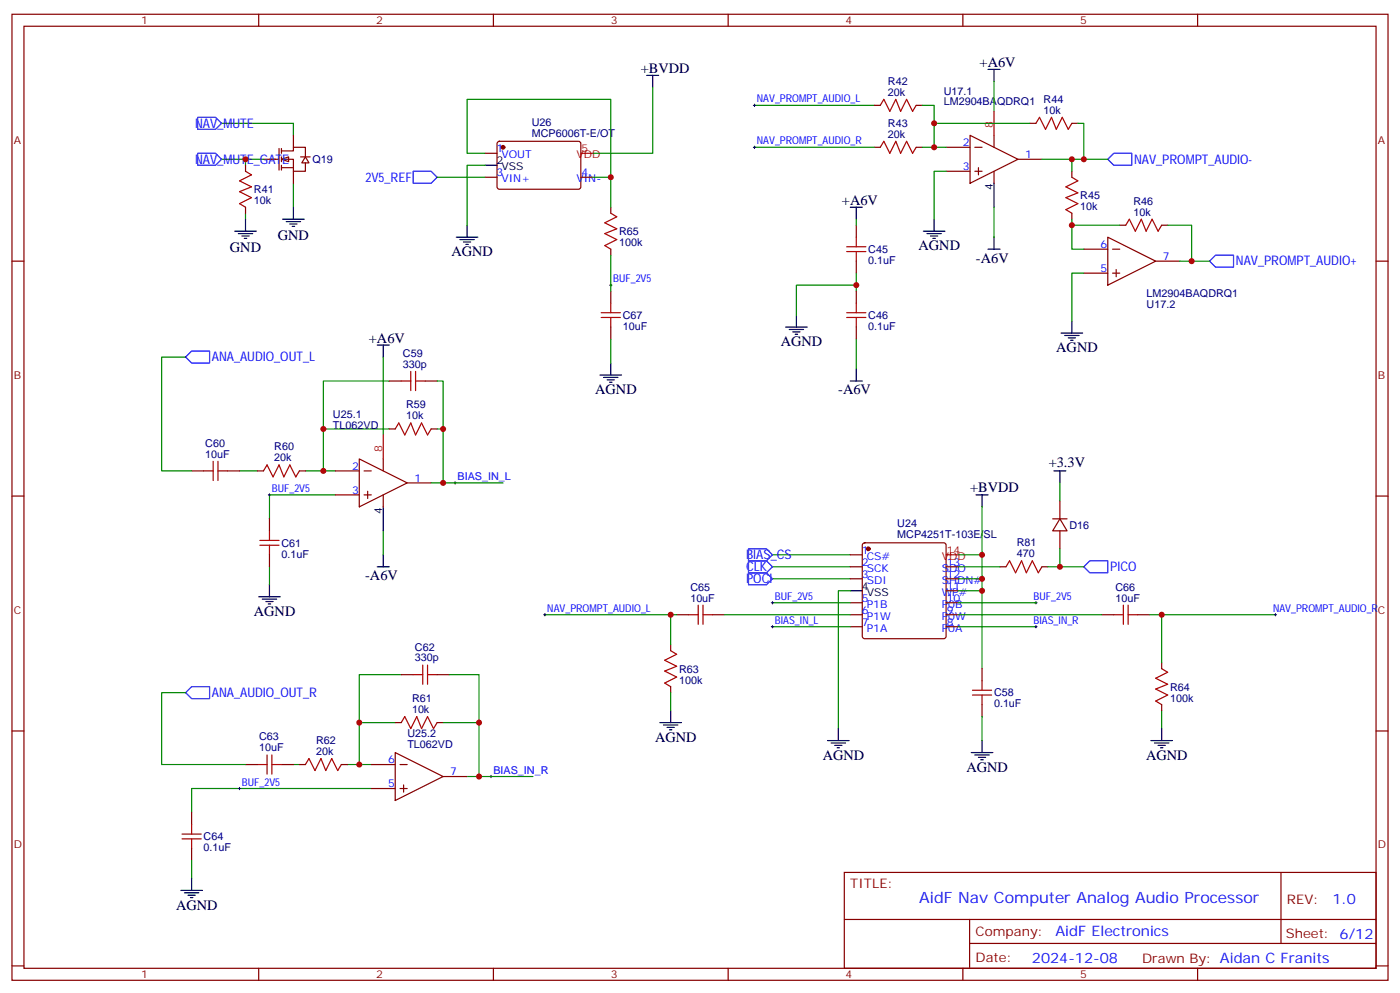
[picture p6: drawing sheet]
<svg xmlns="http://www.w3.org/2000/svg" width="412mm" height="292mm" viewBox="0 0 412 292" stroke-linecap="round" stroke-linejoin="round" font-family="sans-serif">
<g fill="none" stroke="#870000" stroke-width=".35">
<path d="M3.5 4.2h405.4v284.3h-405.4zM7.1 7.7h398.2v277.3h-398.2zM76.2 4.2v3.5M145.3 4.2v3.5M214.5 4.2v3.5M283.6 4.2v3.5M352.8 4.2v3.5M72.3 48.6v1.8M3.5 76.9h3.6M72.3 61v1.8M405.3 76.9h3.6M3.5 146h3.6"/>
<path d="M405.3 146h3.6M3.5 215.2h3.6M405.3 215.2h3.6M248.7 256.8h156.6v28.2h-156.6zM377.3 256.8v20.9M248.7 270.6h156.5M285.6 277.7h119.6M285.6 270.6v14.1M3.5 284.3h3.6M76.2 285v3.5M145.3 285v3.5M214.5 285v3.5"/>
<path d="M283.6 285v3.5M352.8 285v3.5M405.3 284.3h3.6"/>
</g>
<path d="M58.2 34.5h5.3l1.8 1.8-1.8 1.8h-5.3zM54.7 105.1l1.7-1.8h5.3v3.6h-5.3zM54.7 203.9l1.7-1.8h5.3v3.5h-5.3z" fill="none" stroke="#00f" stroke-width=".35"/>
<path d="M65.3 36.3h21.1v3.5M72.3 46.9v1.7M86.4 53.9v7.1M72.3 62.8v1.7" fill="none" stroke="#008700" stroke-width=".35"/>
<path d="M69.1 68.1h6.4M70.2 68.8h4.2M71.3 69.5h2.1M72 70.2h.7M72.3 64.5v3.6M83.3 64.5h6.3M84.3 65.2h4.2M85.4 65.9h2.1M86.1 66.6h.7M86.4 61v3.5" fill="none" stroke="#000" stroke-width=".35"/>
<path d="M72.3 50.4l1.8 1.1-3.5 1.7 3.5 1.8-3.5 1.4 3.5 1.8-3.5 1.7 1.7 1.1" fill="none" stroke="#a10000" stroke-width=".35"/>
<g fill="#fff" stroke="#870000" stroke-width=".35">
<path d="M82.9 46.9l2.1-.7v1.4z"/>
<path d="M90 46.2l1 1.7h-2.1z"/>
</g>
<g fill="none" stroke="#870000" stroke-width=".35">
<path d="M86.4 39.8v3.6M257.5 31h1.8M269.9 31h1.7M285.8 39.8l14.1 7.1-14.1 7zM292.8 39.8v3.6M303.4 36.3h1.8M315.7 36.3h1.8M77.6 46.9h4.6M82.2 43.7v6.4M82.9 44.4h3.5v-1h3.6v2.8M82.9 46.9h3.5v3.5h3.6v-2.5M82.9 49.4h3.5"/>
<path d="M82.9 43.7v1.4M82.9 46.2v1.4M82.9 48.6v1.5M86.4 50.4v3.5M88.5 46.2h2.9M142.9 45.1h3.5M142.9 52.2h3.5M146.6 41.8l.5-.2h23.6l.4 .7-.1 13-.6 .4-23.6-.1-.4-.6v-12.7zM171.1 52.2h3.5M257.5 43.4h1.8M269.9 43.4h1.7M278.7 50.4h7.1"/>
<path d="M278.7 43.4h7.1M287.2 50.4h2.1M287.2 43.4h2.1M288.2 49.4v2.1M292.8 50.4v3.5M299.9 46.9h7M315.7 50.4v1.8M179.9 61v1.8M179.9 73.3v1.8M252.2 66.3v3.5M252.2 76.9v3.5M315.7 62.8v1.7"/>
<path d="M319.3 73.3h7M326.3 69.8l14.1 7.1-14.1 7zM327.7 73.3h2.1M328.8 79.3v2.2M329.8 66.3h1.8M340.4 76.9h7.1M342.2 66.3h1.8M179.9 85.7v3.5M179.9 96.3v3.5M252.2 85.7v3.5M252.2 96.3v3.5M319.3 80.4h7"/>
<path d="M327.7 80.4h2.1M114.7 112.1h3.5M125.2 112.1h3.6M56.4 138.6h3.6M67 138.6h3.6M75.8 138.6h1.8M88.2 138.6h1.8M98.8 138.6h7M105.8 135.1l14.1 7-14.1 7.1zM107.2 138.6h2.2M112.9 135.1v3.5M114.7 126.3h1.7"/>
<path d="M127 126.3h1.8M79.4 152.7v3.5M98.8 145.7h7M107.2 145.7h2.2M108.3 144.6v2.1M112.9 145.7v3.5M119.9 142.1h7.1M254.2 160l.5-.2h23.3l.5 .2 .2 .5v26.8l-.2 .5-.5 .2h-23.3l-.5-.2-.2-.5v-26.8zM310.1 152.7h4.2M312.2 152.7l2.1 3.5h-4.2zM312.2 147.4v5.3M312.2 156.2v5.3"/>
<path d="M79.4 163.3v3.5M250.5 163.3h3.5M250.5 166.8h3.5M250.5 170.4h3.5M250.5 177.4h3.5M278.7 166.8h3.5M278.7 170.4h3.5M278.7 177.4h3.5M278.7 173.9h3.5M294.6 166.8h1.7M306.9 166.8h1.8M118.2 198.6h3.5"/>
<path d="M128.8 198.6h3.5M197.6 189.8v1.7M199.3 180.9h3.5M209.9 180.9h3.5M250.5 180.9h3.5M250.5 184.5h3.5M278.7 180.9h3.5M278.7 184.5h3.5M289.3 196.8v3.5M324.6 180.9h3.5M335.1 180.9h3.6M342.2 195.1v1.7"/>
<path d="M116.4 212.7h1.8M128.8 212.7h1.7M197.6 202.1v1.8M289.3 207.4v3.5M342.2 207.4v1.8M56.4 239.1v3.6M72.3 225h3.5M82.9 225h3.5M88.2 225h1.8M100.5 225h1.8M109.4 225h7M109.4 232.1h7"/>
<path d="M116.4 221.5l14.1 7.1-14.1 7zM117.8 225h2.1M117.8 232.1h2.1M118.9 231v2.2M130.5 228.6h7.1M56.4 249.7v3.6"/>
</g>
<g fill="none" stroke="#008700" stroke-width=".35">
<path d="M192.3 25.7v19.4h-17.7M222.2 31h35.3M271.6 31h3.6v12.4M275.2 36.3h28.2M292.8 24v8.8M317.5 36.3h1.8v10.6h-12.4M65.3 46.9h12.3M128.8 52.2h14.1M142.9 48.6h-5.3v17.7M142.9 45.1h-5.3v-15.9h42.3v23h-5.3M179.9 52.2v8.8M222.2 43.4h35.3"/>
<path d="M271.6 43.4h7.1M278.7 50.4h-3.5v14.1M315.7 46.9v3.5M319.3 46.9h7M179.9 75.1v10.6M252.2 64.5v1.8M292.8 61v8.8M315.7 64.5v8.8h3.6M315.7 66.3h14.1M344 66.3h7v10.6M347.5 76.9h8.8M179.9 99.8v7.1"/>
<path d="M252.2 83.9h-17.6v8.8M252.2 80.4v5.3M252.2 99.8v8.8M319.3 80.4h-3.6v14.1M54.7 105.1h-7.1v33.5h8.8M112.9 105.1v22.9M114.7 112.1h-19.5v14.2M128.8 112.1h1.7v14.2M70.6 138.6h5.2M90 138.6h5.2M114.7 126.3h-19.5v12.3h3.6M128.8 126.3h1.7v15.8h-3.5"/>
<path d="M98.8 145.7h-19.4v7M112.9 156.2v7.1M130.5 142.1h17.7M289.3 149.2v14.1h-7.1M312.2 142.1v5.3M79.4 166.8v5.3M227.5 163.3h23M227.5 170.4h23M227.5 166.8h23M227.5 177.4h23M250.5 173.9h-3.6v40.6M282.2 170.4h7.1"/>
<path d="M282.2 166.8h12.4M282.2 177.4h23M289.3 163.3v10.6h-7.1M289.3 173.9v22.9M308.7 166.8h10.6M312.2 161.5v5.3M118.2 198.6h-12.4v26.4M132.3 198.6h8.8v14.1M160.5 180.9h38.8M197.6 180.9v8.9M213.4 180.9h37.1M227.5 184.5h23"/>
<path d="M282.2 184.5h23M282.2 180.9h42.4M338.7 180.9h37M342.2 180.9v14.2M54.7 203.9h-7.1v21.1h24.7M105.8 212.7h10.6M130.5 212.7h10.6v15.9h-3.5M197.6 203.9v5.3M289.3 210.9v7.1M342.2 209.2v5.3M86.4 225h1.8M102.3 225h7.1"/>
<path d="M109.4 232.1h-53v7M141.1 228.6h15.9M56.4 253.3v5.3"/>
</g>
<path d="M58.2 45.1h5.3l1.8 1.8-1.8 1.7h-5.3zM121.7 50.4h5.3l1.8 1.8-1.8 1.7h-5.3zM326.3 46.9l1.8-1.8h5.3v3.5h-5.3zM358.1 75.1h5.3v3.5h-5.3l-1.8-1.7zM220.5 161.5h5.3l1.7 1.8-1.7 1.8h-5.3zM220.5 165.1h5.3l1.7 1.7-1.7 1.8h-5.3zM220.5 168.6h5.3l1.7 1.8-1.7 1.7h-5.3zM321 165.1h5.3v3.5h-5.3l-1.7-1.8z" fill="none" stroke="#00f" stroke-width=".35"/>
<path d="M292.8 32.8v7M171.1 45.1h3.5M112.9 128v7.1M278.7 163.3h3.5" fill="none" stroke="#f00" stroke-width=".35"/>
<g fill="none" stroke="#000" stroke-width=".35">
<path d="M190.5 22.2h3.5M192.3 22.2v3.5M291 20.4h3.6M292.8 20.4v3.6M142.9 48.6h3.5M292.8 53.9v7.1M134.4 69.8h6.4M135.5 70.5h4.2M136.5 71.2h2.1M137.2 71.9h.7M137.6 66.3v3.5M250.5 61h3.5"/>
<path d="M252.2 61v3.5M272 68.1h6.3M273 68.8h4.3M274.1 69.5h2.1M274.8 70.2h.7M275.2 64.5v3.6M291 73.3h3.6M292.8 69.8v3.5M231.4 96.3h6.4M232.5 97h4.2M233.5 97.7h2.2M234.2 98.4h.7"/>
<path d="M234.6 92.7v3.6M312.6 98h6.3M313.6 98.7h4.3M314.7 99.4h2.1M315.7 94.5v3.5M111.1 101.6h3.6M112.9 101.6v3.5M176.7 110.4h6.4M177.8 111.1h4.2M178.9 111.8h2.1M179.6 112.5h.7M179.9 106.9v3.5"/>
<path d="M250.5 112.1h3.5M252.2 108.6v3.5M315.4 100.2h.7M310.4 138.6h3.6M312.2 138.6v3.5M112.9 149.2v7M287.5 145.7h3.5M289.3 145.7v3.5M76.2 175.6h6.3M77.3 176.4h4.2M78.3 177.1h2.1M79 177.8h.7"/>
<path d="M79.4 172.1v3.5M111.1 166.8h3.6M112.9 163.3v3.5M250.5 173.9h3.5M194.4 212.7h6.3M195.4 213.4h4.3M196.5 214.1h2.1M197.2 214.8h.7M197.6 209.2v3.5M243.8 218h6.3M244.8 218.7h4.3M245.9 219.4h2.1"/>
<path d="M246.9 214.5v3.5M289.3 218v3.5M339 218h6.4M340.1 218.7h4.2M341.1 219.4h2.2M342.2 214.5v3.5M246.6 220.1h.7M286.1 221.5h6.4M287.2 222.2h4.2M288.2 222.9h2.1M288.9 223.6h.7M341.8 220.1h.7"/>
<path d="M56.4 258.6v3.5M53.3 262.1h6.3M54.3 262.8h4.3M55.4 263.5h2.1M56.1 264.2h.7"/>
</g>
<g fill="none" stroke="#a10000" stroke-width=".35">
<path d="M259.3 31l1-1.8 1.8 3.6 1.8-3.6 1.4 3.6 1.8-3.6 1.7 3.6 1.1-1.8M305.2 36.3l1-1.8 1.8 3.6 1.7-3.6 1.4 3.6 1.8-3.6 1.8 3.6 1-1.8M259.3 43.4l1-1.8 1.8 3.5 1.8-3.5 1.4 3.5 1.8-3.5 1.7 3.5 1.1-1.7M315.7 52.2l1.8 1-3.5 1.8 3.5 1.8-3.5 1.4 3.5 1.7-3.5 1.8 1.7 1.1M179.9 62.8l1.8 1-3.5 1.8 3.5 1.7-3.5 1.5 3.5 1.7-3.5 1.8 1.7 1M249.4 72.6h5.7M249.4 74h5.7M252.2 69.8v2.8M252.2 74v2.9M331.6 66.3l1.1-1.8 1.7 3.6 1.8-3.6 1.4 3.6 1.8-3.6 1.7 3.6 1.1-1.8M177.1 92h5.6M177.1 93.5h5.6"/>
<path d="M179.9 89.2v2.8M179.9 93.5v2.8M249.4 92h5.7M249.4 93.5h5.7M252.2 89.2v2.8M252.2 93.5v2.8M118.2 112.1h2.8M121 109.3v5.7M122.4 112.1h2.8M122.4 109.3v5.7M60 138.6h2.8M62.8 135.8v5.6"/>
<path d="M64.2 135.8v5.6M64.2 138.6h2.8M77.6 138.6l1.1-1.8 1.7 3.6 1.8-3.6 1.4 3.6 1.8-3.6 1.7 3.6 1.1-1.8M116.4 126.3l1.1-1.8 1.7 3.5 1.8-3.5 1.4 3.5 1.8-3.5 1.7 3.5 1.1-1.7M76.6 159.1h5.6M79.4 156.2v2.9M76.6 160.5h5.6M79.4 160.5v2.8M205.7 178.1v5.7M207.1 178.1v5.7M296.3 166.8l1.1-1.7 1.8 3.5 1.7-3.5 1.4 3.5 1.8-3.5 1.8 3.5 1-1.8M330.9 178.1v5.7"/>
<path d="M332.3 178.1v5.7M121.7 198.6h2.8M124.5 195.8v5.6M125.9 198.6h2.9M125.9 195.8v5.6M197.6 191.5l1.7 1.1-3.5 1.7 3.5 1.8-3.5 1.4 3.5 1.8-3.5 1.7 1.8 1.1M202.8 180.9h2.9M207.1 180.9h2.8M328.1 180.9h2.8M332.3 180.9h2.8M342.2 196.8l1.8 1.1-3.6 1.7 3.6 1.8-3.6 1.4 3.6 1.8-3.6 1.7 1.8 1.1M118.2 212.7l1-1.8 1.8 3.6 1.8-3.6 1.4 3.6 1.7-3.6 1.8 3.6 1.1-1.8"/>
<path d="M286.5 203.2h5.6M286.5 204.6h5.6M289.3 200.3v2.9M289.3 204.6v2.8M75.8 225h2.9M78.7 222.2v5.7M80.1 222.2v5.7M80.1 225h2.8M90 225l1-1.7 1.8 3.5 1.7-3.5 1.5 3.5 1.7-3.5 1.8 3.5 1-1.8M53.6 245.5h5.7M53.6 246.9h5.7M56.4 242.7v2.8"/>
<path d="M56.4 246.9v2.8"/>
</g>
<g fill="#870000" stroke="#870000" stroke-width=".35">
<circle cx="255.8" cy="161.5" r=".53"/>
<circle cx="148.2" cy="43.4" r=".53"/>
</g>
<g fill="none" stroke="#000" stroke-width=".29">
<path d="M221.9 31h.7M222.2 30.7v.7M221.9 43.4h.7M222.2 43v.7M179.6 83.9h.7M179.9 83.6v.7M79 145.7h.7M79.4 145.3v.7M133.7 142.1h.7M134.1 141.8v.7M227.2 177.4h.7M227.5 177.1v.7"/>
<path d="M304.8 177.4h.7M305.2 177.1v.7M160.2 180.9h.7M160.5 180.6v.7M227.2 184.5h.7M227.5 184.1v.7M304.8 184.5h.7M305.2 184.1v.7M375.4 180.9h.7M375.7 180.6v.7M70.2 232.1h.7M70.6 231.7v.7"/>
<path d="M144.3 228.6h.7M144.6 228.2v.7"/>
</g>
<g fill="#c00">
<circle cx="72.3" cy="46.9" r=".88"/>
<circle cx="252.2" cy="83.9" r=".88"/>
<circle cx="275.2" cy="43.4" r=".88"/>
<circle cx="275.2" cy="36.3" r=".88"/>
<circle cx="319.3" cy="46.9" r=".88"/>
<circle cx="315.7" cy="46.9" r=".88"/>
<circle cx="315.7" cy="66.3" r=".88"/>
<circle cx="351" cy="76.9" r=".88"/>
<circle cx="289.3" cy="163.3" r=".88"/>
<circle cx="289.3" cy="170.4" r=".88"/>
<circle cx="289.3" cy="173.9" r=".88"/>
<circle cx="130.5" cy="142.1" r=".88"/>
<circle cx="95.3" cy="126.3" r=".88"/>
<circle cx="130.5" cy="126.3" r=".88"/>
<circle cx="95.3" cy="138.6" r=".88"/>
<circle cx="141.1" cy="228.6" r=".88"/>
<circle cx="105.8" cy="212.7" r=".88"/>
<circle cx="105.8" cy="225" r=".88"/>
<circle cx="141.1" cy="212.7" r=".88"/>
<circle cx="197.6" cy="180.9" r=".88"/>
<circle cx="342.2" cy="180.9" r=".88"/>
<circle cx="179.9" cy="52.2" r=".88"/>
<circle cx="312.2" cy="166.8" r=".88"/>
</g>
<text font-size="4.6" fill="#00f" x="270.8" y="265.8">AidF Nav Computer Analog Audio Processor</text>
<g font-size="4.2">
<text x="188.7" y="21.5">+BVDD</text>
<text x="288.6" y="19.7">+A6V</text>
<text x="248" y="60.3">+A6V</text>
<text x="81.8" y="70.7">GND</text>
<text x="67.7" y="74.2">GND</text>
<text x="133" y="75.5">AGND</text>
<text x="270.6" y="73.7">AGND</text>
<text x="287.5" y="77.3">-A6V</text>
<text x="108.7" y="100.9">+A6V</text>
<text x="230" y="101.9">AGND</text>
<text x="311.1" y="103.7">AGND</text>
<text x="175.3" y="116">AGND</text>
<text x="246.9" y="116.1">-A6V</text>
<text x="308.9" y="137.5">+3.3V</text>
<text x="285.8" y="145">+BVDD</text>
<text x="107.6" y="170.8">-A6V</text>
<text x="74.8" y="181.3">AGND</text>
<text x="193" y="218.3">AGND</text>
<text x="242.4" y="223.6">AGND</text>
<text x="284.7" y="227.2">AGND</text>
<text x="337.6" y="223.6">AGND</text>
<text x="51.9" y="267.7">AGND</text>
</g>
<g font-size="4.2" fill="#00f">
<text x="392.5" y="266">1.0</text>
<text x="310.9" y="275.6">AidF Electronics</text>
<text x="304" y="283.4">2024-12-08</text>
</g>
<g font-size="3.9" fill="#00f">
<text x="57.5" y="37.7">NAV_MUTE</text>
<text x="57.5" y="48.2">NAV_MUTE_GATE</text>
<text x="107.6" y="53.7">2V5_REF</text>
<text x="334.1" y="48.2">NAV_PROMPT_AUDIO-</text>
<text x="364.1" y="78">NAV_PROMPT_AUDIO+</text>
<text x="62.4" y="106.2">ANA_AUDIO_OUT_L</text>
<text x="219.8" y="164.6">BIAS_CS</text>
<text x="219.8" y="168.2">CLK</text>
<text x="219.8" y="171.7">POCI</text>
<text x="327" y="168.2">PICO</text>
<text x="62.4" y="205.2">ANA_AUDIO_OUT_R</text>
</g>
<g font-size="3.9" fill="#800">
<text x="250.5" y="261.4">TITLE:</text>
<text x="379.1" y="266">REV:</text>
<text x="287.4" y="275.6">Company:</text>
<text x="378.7" y="276.2">Sheet: 6/12</text>
<text x="287.4" y="283.2">Date:</text>
<text x="336.4" y="283.3">Drawn By: Aidan C Franits</text>
</g>
<g font-size="3.2" fill="#800">
<text x="41.6" y="7.2">1</text>
<text x="110.8" y="7.2">2</text>
<text x="179.9" y="7.2">3</text>
<text x="249.1" y="7.2">4</text>
<text x="318.2" y="7.2">5</text>
<text x="4.1" y="42.3">A</text>
<text x="405.9" y="42.3">A</text>
<text x="4.1" y="111.4">B</text>
<text x="405.9" y="111.4">B</text>
<text x="4.1" y="180.6">C</text>
<text x="405.9" y="180.6">C</text>
<text x="4.1" y="249.7">D</text>
<text x="405.9" y="249.7">D</text>
<text x="41.6" y="288">1</text>
<text x="110.8" y="288">2</text>
<text x="179.9" y="288">3</text>
<text x="249.1" y="288">4</text>
<text x="318.2" y="288">5</text>
</g>
<g font-size="3.2" fill="#000080">
<text x="261.6" y="28.2">20k</text>
<text x="261.6" y="24.9">R42</text>
<text x="278" y="27.8">U17.1</text>
<text x="278" y="31">LM2904BAQDRQ1</text>
<text x="307.4" y="33.5">10k</text>
<text x="307.4" y="30.2">R44</text>
<text x="156.6" y="40.2">MCP6006T-E/OT</text>
<text x="156.6" y="37">U26</text>
<text x="261.6" y="40.5">20k</text>
<text x="261.6" y="37.3">R43</text>
<text x="92.1" y="48">Q19</text>
<text x="74.8" y="56.8">R41</text>
<text x="318.2" y="58.6">R45</text>
<text x="74.8" y="60.1">10k</text>
<text x="318.2" y="61.8">10k</text>
<text x="333.9" y="63.5">10k</text>
<text x="333.9" y="60.2">R46</text>
<text x="182.4" y="69.2">R65</text>
<text x="182.4" y="72.4">100k</text>
<text x="255.8" y="77.7">0.1uF</text>
<text x="255.8" y="74.5">C45</text>
<text x="337.8" y="87.5">LM2904BAQDRQ1</text>
<text x="183.4" y="93.9">C67</text>
<text x="255.8" y="93.9">C46</text>
<text x="337.8" y="90.7">U17.2</text>
<text x="183.4" y="97.1">10uF</text>
<text x="255.8" y="97.1">0.1uF</text>
<text x="118.7" y="105.1">C59</text>
<text x="118.7" y="108.3">330p</text>
<text x="98.1" y="123">U25.1</text>
<text x="119.6" y="123.4">10k</text>
<text x="119.6" y="120.2">R59</text>
<text x="60.5" y="131.5">C60</text>
<text x="98.1" y="126.3">TL062VD</text>
<text x="60.5" y="134.7">10uF</text>
<text x="80.8" y="135.8">20k</text>
<text x="80.8" y="132.6">R60</text>
<text x="264.3" y="155.2">U24</text>
<text x="315" y="155.7">D16</text>
<text x="82.9" y="160.9">C61</text>
<text x="264.3" y="158.4">MCP4251T-103E/SL</text>
<text x="299.5" y="160.8">R81</text>
<text x="82.9" y="164.1">0.1uF</text>
<text x="299.5" y="164">470</text>
<text x="203.4" y="173.8">C65</text>
<text x="328.6" y="173.8">C66</text>
<text x="203.4" y="177.1">10uF</text>
<text x="328.6" y="177.1">10uF</text>
<text x="122.2" y="191.5">C62</text>
<text x="122.2" y="194.7">330p</text>
<text x="200" y="198">R63</text>
<text x="200" y="201.2">100k</text>
<text x="344.7" y="203.3">R64</text>
<text x="121.4" y="209.9">10k</text>
<text x="121.4" y="206.7">R61</text>
<text x="292.8" y="208.2">0.1uF</text>
<text x="292.8" y="205">C58</text>
<text x="344.7" y="206.5">100k</text>
<text x="76.4" y="221.2">10uF</text>
<text x="76.4" y="217.9">C63</text>
<text x="93.1" y="219">R62</text>
<text x="120" y="220.1">TL062VD</text>
<text x="120" y="216.9">U25.2</text>
<text x="93.1" y="222.2">20k</text>
<text x="60" y="250.6">0.1uF</text>
<text x="60" y="247.3">C64</text>
</g>
<g font-size="3.2" fill="#00f">
<text x="223" y="30.1">NAV_PROMPT_AUDIO_L</text>
<text x="146.2" y="44.8">1</text>
<text x="147.7" y="46.5">VOUT</text>
<text x="223" y="42.5">NAV_PROMPT_AUDIO_R</text>
<text x="283.6" y="43">2</text>
<text x="302" y="46.5">1</text>
<text x="146.2" y="51.8">3</text>
<text x="147.7" y="53.6">VIN+</text>
<text x="169.8" y="53.6">VIN-</text>
<text x="171.3" y="51.8">4</text>
<text x="283.6" y="50.1">3</text>
<text x="324.2" y="73">6</text>
<text x="342.5" y="76.5">7</text>
<text x="180.6" y="83">BUF_2V5</text>
<text x="324.2" y="80">5</text>
<text x="103.7" y="138.3">2</text>
<text x="122.1" y="141.8">1</text>
<text x="134.8" y="141.3">BIAS_IN_L</text>
<text x="80.1" y="144.8">BUF_2V5</text>
<text x="103.7" y="145.3">3</text>
<text x="253.8" y="162.9">1</text>
<text x="253.8" y="166.5">2</text>
<text x="255.3" y="164.7">CS#</text>
<text x="278.9" y="166.5">13</text>
<text x="253.8" y="170">3</text>
<text x="255.3" y="168.2">SCK</text>
<text x="255.3" y="171.8">SDI</text>
<text x="277.4" y="171.8">SHDN#</text>
<text x="277.4" y="168.2">SDO</text>
<text x="278.9" y="173.5">11</text>
<text x="278.9" y="170">12</text>
<text x="228.2" y="176.5">BUF_2V5</text>
<text x="253.8" y="177.1">5</text>
<text x="255.3" y="178.8">P1B</text>
<text x="277.4" y="178.8">P0B</text>
<text x="277.4" y="175.3">WP#</text>
<text x="278.9" y="177.1">10</text>
<text x="304.4" y="176.5">BUF_2V5</text>
<text x="161.2" y="180.1">NAV_PROMPT_AUDIO_L</text>
<text x="228.2" y="183.6">BIAS_IN_L</text>
<text x="253.8" y="180.6">6</text>
<text x="253.8" y="184.1">7</text>
<text x="255.3" y="182.4">P1W</text>
<text x="255.3" y="185.9">P1A</text>
<text x="277.4" y="185.9">P0A</text>
<text x="277.4" y="182.4">P0W</text>
<text x="278.9" y="184.1">8</text>
<text x="278.9" y="180.6">9</text>
<text x="304.4" y="183.6">BIAS_IN_R</text>
<text x="375" y="180.1">NAV_PROMPT_AUDIO_R</text>
<text x="114.3" y="224.7">6</text>
<text x="145.3" y="227.7">BIAS_IN_R</text>
<text x="71.3" y="231.2">BUF_2V5</text>
<text x="114.3" y="231.7">5</text>
<text x="132.6" y="228.2">7</text>
</g>
<g font-size="3.2" fill="#f00">
<text x="292.5" y="37.7" transform="rotate(-90 292.5 37.7)">8</text>
<text x="169.8" y="46.5">VDD</text>
<text x="171.3" y="44.8">5</text>
<text x="112.5" y="133" transform="rotate(-90 112.5 133)">8</text>
<text x="277.4" y="164.7">VDD</text>
<text x="278.9" y="162.9">14</text>
</g>
<g font-size="3.2">
<text x="146.2" y="48.3">2</text>
<text x="147.7" y="50.1">VSS</text>
<text x="292.5" y="56.1" transform="rotate(-90 292.5 56.1)">4</text>
<text x="112.5" y="151.3" transform="rotate(-90 112.5 151.3)">4</text>
<text x="253.8" y="173.5">4</text>
<text x="255.3" y="175.3">VSS</text>
</g>
</svg>
